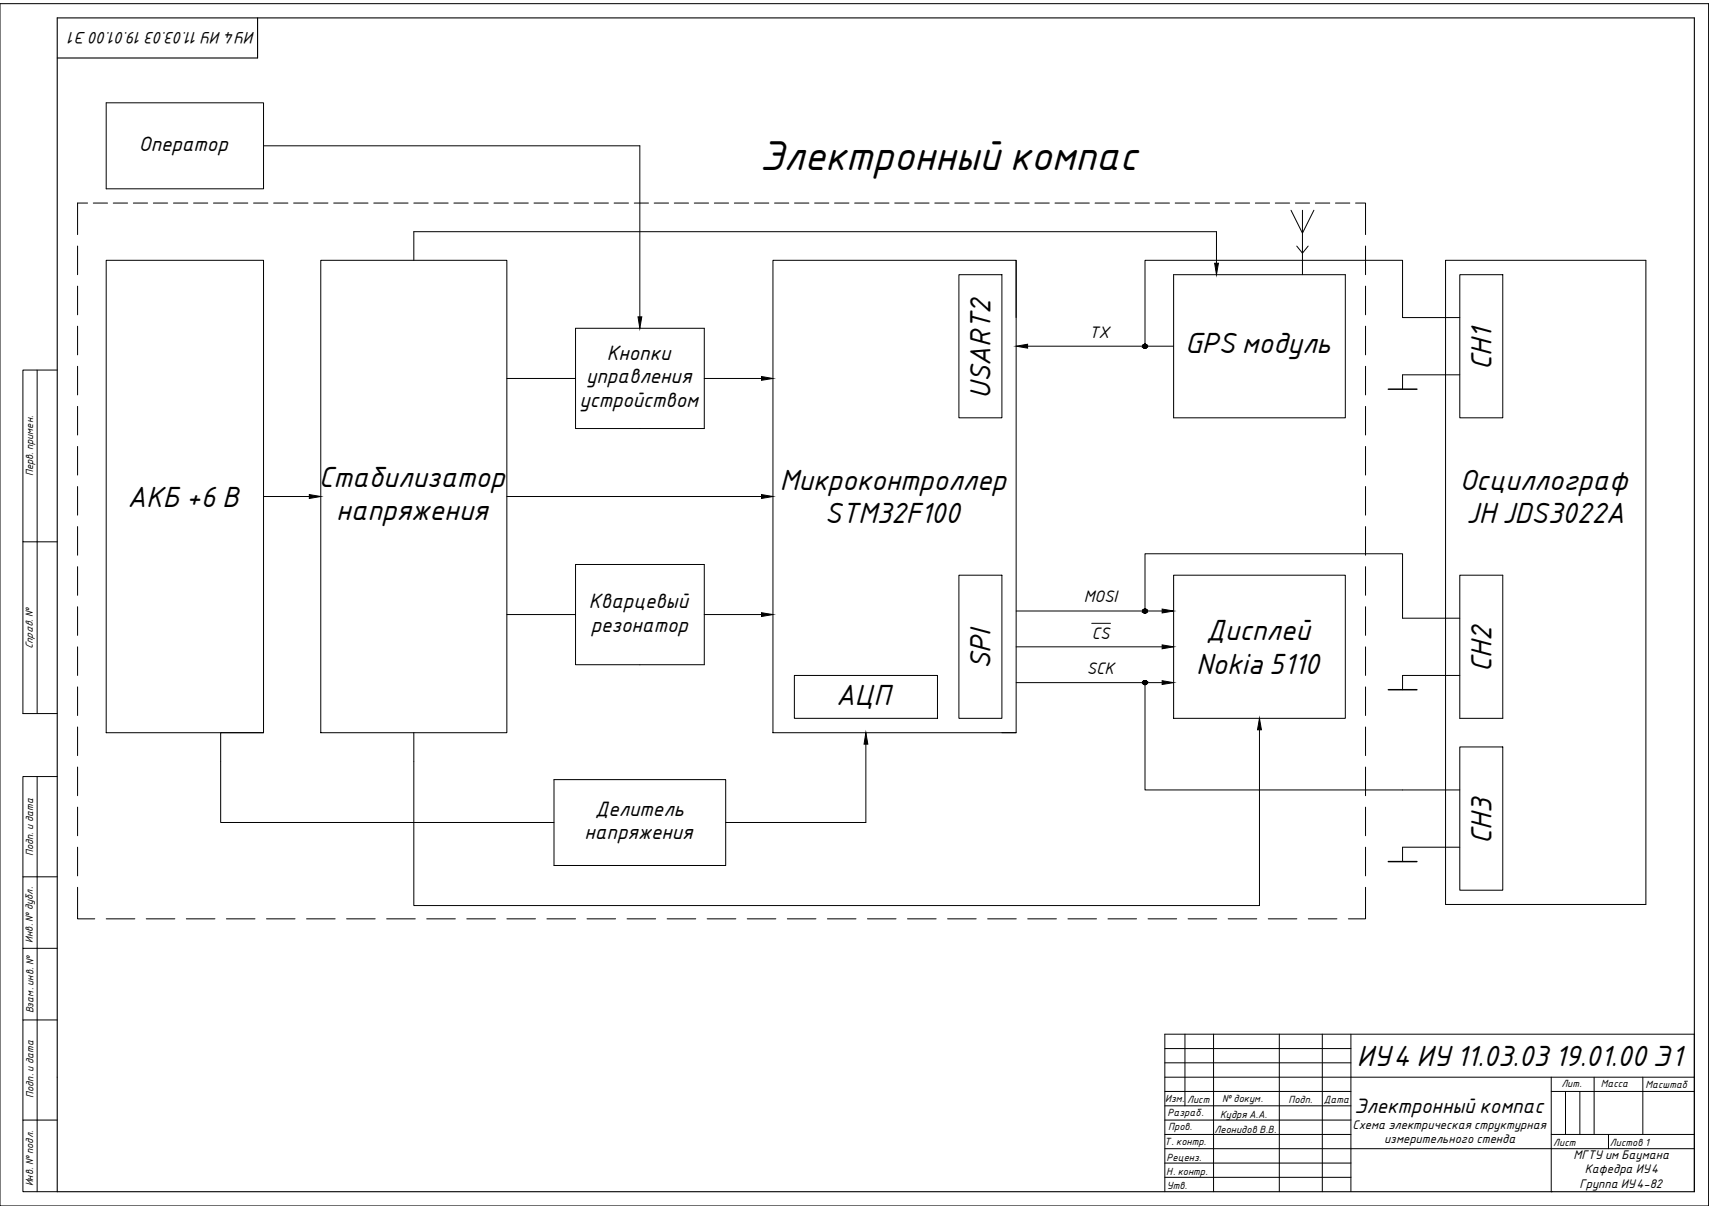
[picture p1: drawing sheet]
<svg xmlns="http://www.w3.org/2000/svg" width="594mm" height="420mm" viewBox="0 0 594 420" stroke-linecap="round" stroke-linejoin="round" font-family="sans-serif">
<!-- layer: KONTUR -->
<path d="M0 1.3h593.9v417.8h-593.9z" fill="none" stroke="#000" stroke-width=".35"/>
<path d="M19.9 6.2h569.1v407.9h-569.1zM89.5 6.2v14h-69.6" fill="none" stroke="#000" stroke-width=".38"/>
<!-- layer: 0 -->
<g fill="none" stroke="#000" stroke-width=".35">
<path d="M36.9 35.7h54.7v29.9h-54.7zM91.6 50.7h130.8v59.4M30.4 70.6h-3.4v10.9M32.4 70.6h5M39.4 70.6h5M46.4 70.6h4.9M53.3 70.6h5M60.3 70.6h5M67.3 70.6h4.9M74.2 70.6h5M81.2 70.6h4.9M88.1 70.6h5"/>
<path d="M95.1 70.6h5M102.1 70.6h5M109.1 70.6h4.9M116 70.6h5M123 70.6h4.9M129.9 70.6h5M136.9 70.6h5M143.8 70.6h5M150.8 70.6h5M157.8 70.6h5M164.8 70.6h4.9M171.7 70.6h5"/>
<path d="M178.7 70.6h4.9M185.6 70.6h5M192.6 70.6h5M199.6 70.6h5M206.5 70.6h5M213.5 70.6h5M220.5 70.6h4.9M227.4 70.6h5M234.4 70.6h5M241.3 70.6h5M248.3 70.6h5M255.3 70.6h5"/>
<path d="M262.3 70.6h5M269.2 70.6h5M276.2 70.6h5M283.2 70.6h4.9M290.1 70.6h5M297.1 70.6h4.9M304 70.6h5M311 70.6h5M318 70.6h5M325 70.6h4.9M331.9 70.6h5M338.9 70.6h4.9"/>
<path d="M345.8 70.6h5M352.8 70.6h5M359.7 70.6h5M366.7 70.6h5M373.7 70.6h5M380.7 70.6h4.9M387.6 70.6h5M394.6 70.6h4.9M401.5 70.6h5M408.5 70.6h5M415.5 70.6h5M422.4 70.6h5"/>
<path d="M429.4 70.6h5M436.4 70.6h4.9M443.3 70.6h5M448.8 73.1l4 7.9 3.9-7.9M450.3 70.6h5M452.8 73.1v22.4M457.2 70.6h5M464.2 70.6h5M471.2 70.6h3.5v10.9M27 85.5v10M27 99.4v10M36.9 90.5h54.7v164.1h-54.7z"/>
<path d="M111.5 90.5h64.7v164.1h-64.7zM143.8 90.5v-10h279.1v11M268.7 90.5h84.5v164.1h-84.5zM333.3 95.5h15v49.7h-15zM353.2 90.5v19.9M408 95.5h59.7v49.7h-59.7zM450.8 85.5l2 2.5 1.9-2.5M474.7 85.5v10M474.7 99.4v10M502.5 90.5h69.6v223.8h-69.6zM507.4 95.5h15v49.7h-15zM27 113.4v9.9"/>
<path d="M200.1 114.1h44.7v34.8h-44.7zM474.7 113.4v9.9M507.4 110.4h-19.8v-19.9h-89.6v29.1M12.9 128.6v119.4M19.9 128.6h-11.9v59.7h11.9M27 127.3v9.9M176.2 131.5h23.9M244.8 131.5h19.9M357.2 120.3h50.8M474.7 127.3v9.9M507.4 130.3h-19.8v5M27 141.2v10"/>
<path d="M27 155.2v9.9M474.7 141.2v10M474.7 155.2v9.9M27 169.1v9.9M91.6 172.6h15.9M176.2 172.6h88.5M474.7 169.1v9.9M8 188.3v59.7h11.9M27 183v10M27 196.9v10M200.1 196.2h44.7v34.8h-44.7zM333.3 199.9h15v49.7h-15z"/>
<path d="M408 199.9h59.7v49.7h-59.7zM474.7 183v10M474.7 196.9v10M507.4 199.9h15v49.7h-15zM27 210.9v9.9M176.2 213.6h23.9M244.8 213.6h19.9M353.2 212.3h50.8M379.5 216.6h6.5M398 212.3v-19.9h89.6v22.4h19.8M474.7 210.9v9.9M27 224.8v9.9"/>
<path d="M27 238.7v10M276.1 234.7h49.8v14.9h-49.8zM353.2 224.8h50.8M353.2 237.2h50.8M398 237.2v37.3h109.4M474.7 224.8v9.9M474.7 238.7v10M507.4 234.7h-19.8v5M27 252.6v10M91.6 254.6h-14.9v31.2h115.9M301 258.6v27.2h-48.7M348.3 254.6h4.9"/>
<path d="M437.8 253.6v61.1h-294v-60.1M474.7 252.6v10M507.4 259.6h15v49.8h-15zM12.9 269.9v144.2M19.9 269.9h-11.9v34.8M27 266.6v9.9M192.6 270.9h59.7v29.9h-59.7zM474.7 266.6v9.9M27 280.5v9.9M27 294.4v10M474.7 280.5v9.9M474.7 294.4v10"/>
<path d="M507.4 294.4h-19.8v5M19.9 304.7h-11.9v24.9M27 308.4v10.9h5.9M36.9 319.3h10M50.8 319.3h10M64.8 319.3h9.9M78.7 319.3h9.9M92.6 319.3h10M106.6 319.3h9.9M120.5 319.3h9.9M134.4 319.3h10M148.3 319.3h10"/>
<path d="M162.3 319.3h9.9M176.2 319.3h9.9M190.1 319.3h10M204 319.3h10M218 319.3h9.9M231.9 319.3h10M245.8 319.3h10M259.8 319.3h9.9M273.7 319.3h9.9M287.6 319.3h10M301.5 319.3h10M315.5 319.3h9.9"/>
<path d="M329.4 319.3h9.9M343.3 319.3h10M357.3 319.3h9.9M371.2 319.3h10M385.1 319.3h10M399.1 319.3h9.9M413 319.3h10M426.9 319.3h10M440.9 319.3h9.9M454.8 319.3h9.9M474.7 308.4v10.9h-6M19.9 329.6h-11.9v24.9"/>
<path d="M19.9 354.5h-11.9v34.8M411.9 359.4v24.9M421.9 359.4v54.7M444.7 359.4v54.7M459.7 359.4v54.7M469.6 359.4v54.7M404.9 379.3h64.7M469.6 374.4h119.4M539.2 379.3h49.8M539.2 374.4v39.7M554.1 374.4v19.9M571.1 374.4v19.9"/>
<path d="M19.9 389.3h-11.9v24.8h11.9M404.9 384.3h64.7M469.6 399.2h119.4M539.2 394.3h49.8M559.1 394.3v4.9M404.9 414.1v-54.7h184.1v54.7M539.2 414.1h.1"/>
<circle cx="398" cy="120.3" r=".7"/>
<circle cx="398" cy="212.3" r=".7"/>
<circle cx="398" cy="237.2" r=".7"/>
</g>
<!-- layer: 4 -->
<path d="M404.9 374.4h64.7M404.9 369.4h64.7M404.9 364.4h64.7M544.2 379.3v15M549.2 379.3v15M404.9 394.3h64.7M404.9 389.3h64.7M404.9 399.2h64.7M404.9 409.2h64.7M404.9 404.2h64.7" fill="none" stroke="#000" stroke-width=".35"/>
<!-- layer: 0 -->
<g fill="#000" stroke="#000" stroke-width=".35">
<path d="M422.2 91.5h1.3l-.6 4zM221.8 110.1h1.3l-.7 4zM264.7 130.9l4 .6-4 .7zM353.2 120.3l4-.7v1.4zM397.8 121h.3zM397.8 121h.4zM107.5 171.9l4 .7-4 .6zM264.7 171.9l4 .7-4 .6zM264.7 212.9l4 .7-4 .6zM397.8 213h.3zM397.8 213h.4zM404 211.7l4 .6-4 .7z"/>
<path d="M397.8 237.9h.3zM397.8 237.9h.4zM404 224.1l4 .7-4 .7zM404 236.6l4 .6-4 .7zM301 254.6l.7 4h-1.3zM437.8 249.6l.7 4h-1.4z"/>
<path d="M397.9 119.6h.3zM397.8 119.6h.4z"/>
<path d="M397.8 119.6l.4 .1zM397.8 119.6l.4 .1z"/>
<path d="M397.8 119.7h.5zM397.7 119.7h.6z"/>
<path d="M397.7 119.7h.7zM397.7 119.7h.7z"/>
<path d="M397.7 119.7l.7 .1zM397.7 119.7l.7 .1z"/>
<path d="M397.6 119.8h.9zM397.6 119.8h.9z"/>
<path d="M397.6 119.8h.9zM397.6 119.8h.9z"/>
<path d="M397.5 119.8l1.1 .1zM397.5 119.8l1.1 .1z"/>
<path d="M397.5 119.9h1.1zM397.5 119.9h1.1z"/>
<path d="M397.4 119.9l1.2 .1zM397.4 119.9l1.2 .1z"/>
<path d="M397.8 121h.4zM397.8 121h.4z"/>
<path d="M397.7 120.9h.6zM397.7 120.9l.5 .1z"/>
<path d="M397.7 120.9h.7zM397.7 120.9h.6z"/>
<path d="M397.6 120.9h.8zM397.6 120.9h.8z"/>
<path d="M397.6 120.9h.9zM397.6 120.9h.8z"/>
<path d="M397.5 120.8h1zM397.5 120.8l1 .1z"/>
<path d="M397.5 120.7h1.1zM397.5 120.7l1 .1z"/>
<path d="M397.4 120l1.3 .1zM397.4 120l1.3 .1z"/>
<path d="M397.4 120.7h1.2zM397.4 120.7h1.2z"/>
<path d="M397.4 120.7h1.2zM397.4 120.7h1.2z"/>
<path d="M397.4 120.1h1.3zM397.4 120.1h1.3z"/>
<path d="M397.4 120.6h1.3zM397.4 120.6l1.2 .1z"/>
<path d="M397.3 120.1l1.4 .1zM397.3 120.1l1.4 .1z"/>
<path d="M397.3 120.2l1.4 .1zM397.3 120.2l1.4 .1z"/>
<path d="M397.3 120.3h1.4zM397.3 120.3h1.4z"/>
<path d="M397.3 120.3l1.4 .1zM397.3 120.3l1.4 .1z"/>
<path d="M397.3 120.4h1.4zM397.3 120.4h1.4z"/>
<path d="M397.3 120.4l1.4 .1zM397.3 120.4l1.4 .1z"/>
<path d="M397.3 120.5h1.4zM397.3 120.5l1.4 .1z"/>
<path d="M397.9 211.7h.3zM397.8 211.7h.4z"/>
<path d="M397.8 211.7h.4zM397.8 211.7h.4z"/>
<path d="M397.8 211.7h.5zM397.7 211.7h.6z"/>
<path d="M397.8 213h.4zM397.8 213h.4z"/>
<path d="M397.7 211.7l.7 .1zM397.7 211.7l.7 .1z"/>
<path d="M397.7 213h.6zM397.7 213h.5z"/>
<path d="M397.7 211.8h.7zM397.7 211.8h.7z"/>
<path d="M397.7 212.9h.7zM397.7 212.9l.6 .1z"/>
<path d="M397.6 211.8h.9zM397.6 211.8h.9z"/>
<path d="M397.6 212.9h.8zM397.6 212.9h.8z"/>
<path d="M397.6 211.8l.9 .1zM397.6 211.8l.9 .1z"/>
<path d="M397.6 212.9h.9zM397.6 212.9h.8z"/>
<path d="M397.5 211.9h1.1zM397.5 211.9h1.1z"/>
<path d="M397.5 212.8h1zM397.5 212.8l1 .1z"/>
<path d="M397.5 211.9l1.1 .1zM397.5 211.9l1.1 .1z"/>
<path d="M397.5 212.8h1.1zM397.5 212.8h1z"/>
<path d="M397.4 212h1.2zM397.4 212h1.2z"/>
<path d="M397.4 212l1.3 .1zM397.4 212l1.3 .1z"/>
<path d="M397.4 212.7h1.2zM397.4 212.7h1.2z"/>
<path d="M397.4 212.7h1.2zM397.4 212.7l1.2 .1z"/>
<path d="M397.4 212.1h1.3zM397.4 212.1h1.3z"/>
<path d="M397.4 212.6h1.3zM397.4 212.6l1.2 .1z"/>
<path d="M397.3 212.1l1.4 .1zM397.3 212.1l1.4 .1z"/>
<path d="M397.3 212.2l1.4 .1zM397.3 212.2l1.4 .1z"/>
<path d="M397.3 212.3h1.4zM397.3 212.3h1.4z"/>
<path d="M397.3 212.3l1.4 .1zM397.3 212.3l1.4 .1z"/>
<path d="M397.3 212.4l1.4 .1zM397.3 212.4l1.4 .1z"/>
<path d="M397.3 212.5l1.4 .1zM397.3 212.5l1.4 .1z"/>
<path d="M397.3 212.6h1.4zM397.3 212.6h1.4z"/>
<path d="M397.9 236.5l.3 .1zM397.8 236.6h.4z"/>
<path d="M397.8 236.6h.4zM397.8 236.6h.4z"/>
<path d="M397.8 236.6h.5zM397.7 236.6h.6z"/>
<path d="M397.8 237.9h.4zM397.8 237.9h.4z"/>
<path d="M397.7 236.6h.7zM397.7 236.6h.7z"/>
<path d="M397.7 237.9h.6zM397.7 237.9h.5z"/>
<path d="M397.7 236.6h.7zM397.7 236.6h.7z"/>
<path d="M397.7 237.8h.7zM397.7 237.8l.6 .1z"/>
<path d="M397.6 236.6l.9 .1zM397.6 236.7h.9z"/>
<path d="M397.6 237.8h.8zM397.6 237.8h.8z"/>
<path d="M397.6 236.7h.9zM397.6 236.7h.9z"/>
<path d="M397.6 237.7h.9zM397.6 237.7l.8 .1z"/>
<path d="M397.5 236.7l1.1 .1zM397.5 236.7l1.1 .1z"/>
<path d="M397.5 237.7h1zM397.5 237.7h1z"/>
<path d="M397.5 236.8l1.1 .1zM397.5 236.8l1.1 .1z"/>
<path d="M397.5 237.7h1.1zM397.5 237.7h1z"/>
<path d="M397.4 236.9h1.2zM397.4 236.9h1.2z"/>
<path d="M397.4 236.9l1.3 .1zM397.4 236.9l1.3 .1z"/>
<path d="M397.4 237.5l1.2 .1zM397.4 237.5l1.2 .1z"/>
<path d="M397.4 237.6h1.2zM397.4 237.6l1.2 .1z"/>
<path d="M397.4 237h1.3zM397.4 237h1.3z"/>
<path d="M397.4 237.5h1.3zM397.4 237.5h1.2z"/>
<path d="M397.3 237l1.4 .1zM397.3 237l1.4 .1z"/>
<path d="M397.3 237.1l1.4 .1zM397.3 237.1l1.4 .1z"/>
<path d="M397.3 237.2h1.4zM397.3 237.2h1.4z"/>
<path d="M397.3 237.2l1.4 .1zM397.3 237.2l1.4 .1z"/>
<path d="M397.3 237.3l1.4 .1zM397.3 237.3l1.4 .1z"/>
<path d="M397.3 237.4h1.4zM397.3 237.4h1.4z"/>
<path d="M397.3 237.4h1.4zM397.3 237.4l1.4 .1z"/>
</g>
<path d="M482.6 135.3h9.9M482.6 239.7h9.9M482.6 299.4h9.9" fill="none" stroke="#000" stroke-width=".51"/>
<text font-size="13.9" x="264.2" y="59.2">Электронный компас</text>
<g font-size="9.7">
<text x="412" y="122.8">GPS модуль</text>
<text x="518.4" y="128.6" transform="rotate(-90 518.4 128.6)">CH1</text>
<text x="344.3" y="138.6" transform="rotate(-90 344.3 138.6)">USART2</text>
<text x="110.9" y="169.2">Стабилизатор</text>
<text x="271.1" y="170.2">Микроконтроллер</text>
<text x="507.4" y="170.2">Осциллограф</text>
<text x="44.3" y="176">АКБ +6 В</text>
<text x="116.9" y="180.8">напряжения</text>
<text x="286.8" y="181.8">STM32F100</text>
<text x="509.7" y="181.8">JH JDS3022A</text>
<text x="419.3" y="222.5">Дисплей</text>
<text x="344.3" y="232.7" transform="rotate(-90 344.3 232.7)">SPI</text>
<text x="518.4" y="233.6" transform="rotate(-90 518.4 233.6)">CH2</text>
<text x="415.8" y="234.1">Nokia 5110</text>
<text x="290.7" y="245">АЦП</text>
<text x="518.4" y="293.4" transform="rotate(-90 518.4 293.4)">CH3</text>
<text x="471.7" y="370.6">ИУ4 ИУ11.03.03 19.01.00 Э1</text>
</g>
<g font-size="7">
<text x="48.3" y="52.4">Оператор</text>
<text x="210.9" y="125">Кнопки</text>
<text x="203.8" y="133.3">управления</text>
<text x="201.4" y="141.6">устройством</text>
<text x="204.7" y="211.2">Кварцевый</text>
<text x="205.4" y="219.5">резонатор</text>
<text x="206.9" y="283.4">Делитель</text>
<text x="203.2" y="291.7">напряжения</text>
<text x="470.9" y="386.6">Электронный компас</text>
</g>
<g font-size="5.6">
<text x="88.7" y="11" transform="rotate(-180 88.7 11)">ИУ4 ИУ11.03.03 19.01.00 Э1</text>
<text x="378.6" y="117.3">TX</text>
<text x="376.8" y="209.4">MOSI</text>
<text x="379.5" y="222.2">CS</text>
<text x="377.8" y="234.2">SCK</text>
</g>
<g font-size="4.2">
<text x="470.2" y="392.3">Схема электрическая структурная</text>
<text x="481.1" y="397.2">измерительного стенда</text>
<text x="547" y="402.8">МГТУ им Баумана</text>
<text x="550.9" y="407.8">Кафедра ИУ4</text>
<text x="549.1" y="412.7">Группа ИУ4-82</text>
</g>
<g font-size="3.5">
<text x="11.5" y="165.6" transform="rotate(-90 11.5 165.6)">Перв. примен.</text>
<text x="11.4" y="225.5" transform="rotate(-90 11.4 225.5)">Справ. №</text>
<text x="11.5" y="297.6" transform="rotate(-90 11.5 297.6)">Подп. и дата</text>
<text x="11.4" y="327.6" transform="rotate(-90 11.4 327.6)">Инв. № дубл.</text>
<text x="11.6" y="352.2" transform="rotate(-90 11.6 352.2)">Взам. инв. №</text>
<text x="542.8" y="377.9">Лит.</text>
<text x="556.5" y="377.9">Масса</text>
<text x="572.1" y="378">Масштаб</text>
<text x="11.6" y="381.7" transform="rotate(-90 11.6 381.7)">Подп. и дата</text>
<text x="405" y="383">Изм.</text>
<text x="412.7" y="383.2">Лист</text>
<text x="424.9" y="383.1">№докум.</text>
<text x="447.9" y="383.2">Подп.</text>
<text x="460.2" y="383.2">Дата</text>
<text x="405.9" y="388">Разраб.</text>
<text x="424.1" y="388.4">Кудря А.А.</text>
<text x="406.1" y="392.8">Пров.</text>
<text x="422.2" y="393.7">Леонидов В.В.</text>
<text x="404.8" y="398">Т. контр.</text>
<text x="540" y="398.3">Лист</text>
<text x="559.6" y="398.2">Листов 1</text>
<text x="405.6" y="403.4">Реценз.</text>
<text x="11.6" y="412.3" transform="rotate(-90 11.6 412.3)">Инв. №подл.</text>
<text x="405.3" y="408.3">Н. контр.</text>
<text x="405.6" y="413.2">Утв.</text>
</g>
</svg>
